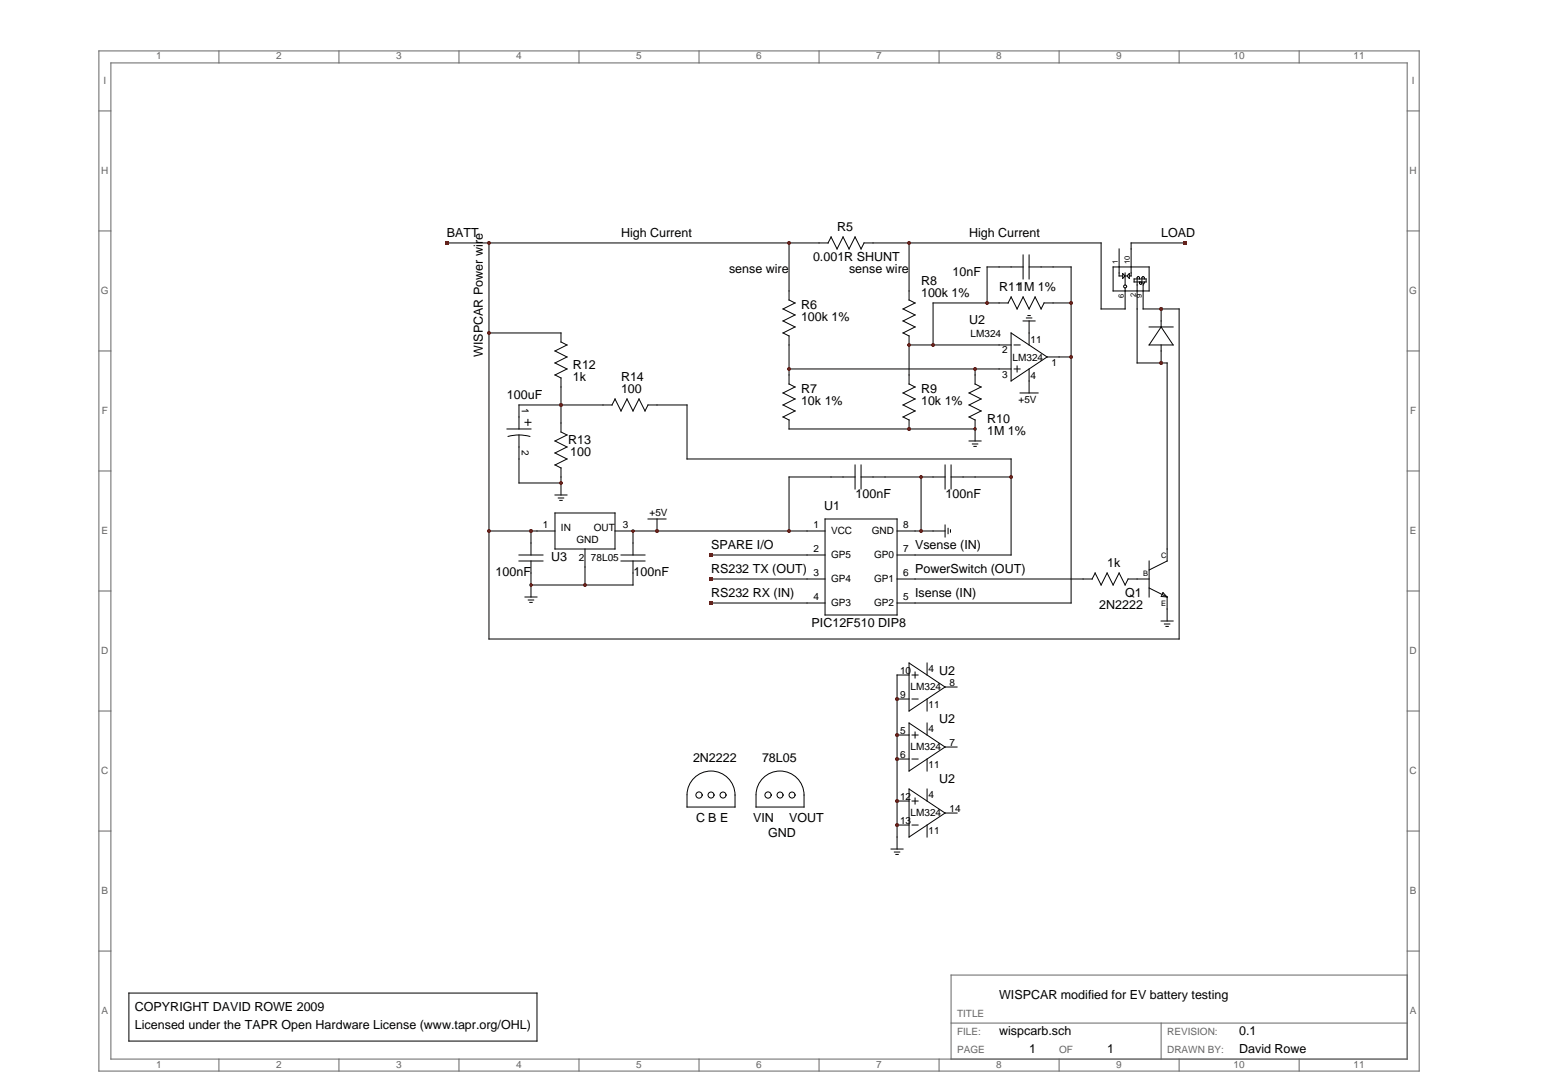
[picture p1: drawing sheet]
<svg xmlns="http://www.w3.org/2000/svg" width="297mm" height="210mm" viewBox="0 0 297 210" stroke-linecap="round" stroke-linejoin="round" font-family="sans-serif">
<path d="M99.8 107.9h4.7M99.8 106.8h4.7M102.2 102.2v4.6M102.2 107.9v4.7" fill="none" stroke="#000" stroke-width=".19"/>
<circle cx="102.2" cy="102.2" r=".35" fill="#801810"/>
<g fill="none" stroke="#666" stroke-width=".19">
<path d="M19 9.8h254v196.3h-254zM21.3 12.1h249.4v191.7h-249.4zM42.1 9.8v2.3M65.2 9.8v2.3M88.3 9.8v2.3M111.4 9.8v2.3M134.5 9.8v2.3M157.6 9.8v2.3M180.7 9.8v2.3M203.8 9.8v2.3M226.8 9.8v2.3M249.9 9.8v2.3"/>
<path d="M19 21.3h2.3M270.7 21.3h2.3M19 44.4h2.3M270.7 44.4h2.3M19 67.5h2.3M270.7 67.5h2.3M19 90.6h2.3M270.7 90.6h2.3M19 113.7h2.3M270.7 113.7h2.3M19 136.8h2.3M270.7 136.8h2.3"/>
<path d="M19 159.9h2.3M270.7 159.9h2.3M19 183h2.3M183 196.8h87.7M223.4 196.8v7M270.7 187.6h-87.7v16.2M270.7 183h2.3M42.1 203.8v2.3M65.2 203.8v2.3M88.3 203.8v2.3M111.4 203.8v2.3M134.5 203.8v2.3"/>
<path d="M157.6 203.8v2.3M180.7 203.8v2.3M203.8 203.8v2.3M226.8 203.8v2.3M249.9 203.8v2.3"/>
</g>
<g fill="none" stroke="#000" stroke-width=".19">
<path d="M192.2 71h2.3M192.2 66.4h2.3M194.5 64.1l6.9 4.6-6.9 4.6zM195.1 71h1.1M195.1 66.4h1.1M195.7 70.4v1.2M198 64.1v2.3M198 71v2.3M201.4 68.7h2.4M174.9 139.1l6.9 4.6-6.9 4.6zM178.4 139.1v2.3M172.6 141.4h2.3"/>
<path d="M172.6 146h2.3M175.5 141.4h1.1M175.5 146h1.1M176 140.8v1.2M178.4 146v2.3M181.8 143.7h2.3M24.8 191.1h78.5v9.2h-78.5z"/>
</g>
<g fill="#801810">
<circle cx="172.6" cy="141.4" r=".35"/>
<circle cx="172.6" cy="146" r=".35"/>
</g>
<path d="M172.6 129.9h2.3M172.6 134.5h2.3M174.9 127.6l6.9 4.6-6.9 4.6zM175.5 129.9h1.1M175.5 134.5h1.1M176 129.3v1.1M178.4 127.6v2.3M178.4 134.5v2.3M181.8 132.2h2.3" fill="none" stroke="#000" stroke-width=".19"/>
<circle cx="172.6" cy="134.5" r=".35" fill="#801810"/>
<path d="M172.6 154.1h2.3M172.6 158.7h2.3M174.9 151.8l6.9 4.6-6.9 4.6zM175.5 154.1h1.1M175.5 158.7h1.1M176 153.5v1.2M178.4 151.8v2.3M178.4 158.7v2.3M181.8 156.4h2.3" fill="none" stroke="#000" stroke-width=".19"/>
<g fill="#801810">
<circle cx="172.6" cy="154.1" r=".35"/>
<circle cx="172.6" cy="158.7" r=".35"/>
</g>
<g fill="none" stroke="#000" stroke-width=".19">
<path d="M106.8 98.7h11.5v6.9h-11.5zM124.7 99.9h3.4M126.4 99.9v2.3M158.7 99.9h13.9v18.4h-13.9zM101 114.9h2.3M101.6 115.4h1.1M101.9 115.9h.5M103.3 102.2h3.5M112.5 105.6v7M118.3 102.2h3.5v4.6M119.5 106.8h4.6M119.5 107.9h4.6"/>
<path d="M121.8 107.9v4.7h-19.6v2.3M155.3 102.2h3.4M155.3 116h3.4M155.3 111.4h3.4M155.3 106.8h3.4M172.6 102.2h3.4M172.6 116h3.4M172.6 111.4h3.4M172.6 106.8h3.4M208.4 111.4h1.7M210.7 110.2l1.1 2.4 1.2-2.4 1.1 2.4 1.2-2.4 1.2 2.4 .5-1.2h4.1M210.7 110.2l-.6 1.2"/>
<path d="M221.1 107.9v7M221.1 113.1l3.4 1.8M224.5 105.6v2.3l-3.4 1.8M224.5 114.9v2.3M224.5 114.9l-.8-.9-.3 .8 1.1 .1M132.2 152.9a4.6 4.6 0 0 1 4.6-4.6 4.6 4.6 0 0 1 4.6 4.7v2.3h-9.2v-2.3M145.4 152.9a4.6 4.6 0 0 1 4.7-4.6 4.6 4.6 0 0 1 4.6 4.7v2.3h-9.3v-2.3"/>
<circle cx="134.5" cy="153" r=".6"/>
<circle cx="136.8" cy="153" r=".58"/>
<circle cx="139.1" cy="153" r=".58"/>
<circle cx="147.8" cy="153" r=".6"/>
<circle cx="150.1" cy="153" r=".58"/>
<circle cx="152.4" cy="153" r=".58"/>
</g>
<circle cx="126.4" cy="102.2" r=".35" fill="#801810"/>
<path d="M86 46.7h73.3M151.8 56v1.7l1.2 .6-2.4 1.1 2.4 1.2-2.4 1.2 2.4 1.1-2.4 1.2 1.2 .5v1.8M159.3 46.7l.6-1.1 1.1 2.3 1.2-2.3 1.1 2.3 1.2-2.3 1.2 2.3 .5-1.2h1.8M174.9 56v1.7l1.1 .6-2.3 1.1 2.3 1.2-2.3 1.2 2.3 1.1-2.3 1.2 1.2 .5v1.8M151.8 72.1v1.8l1.2 .6-2.4 1.1 2.4 1.2-2.4 1.1 2.4 1.2-2.4 1.1 1.2 .6v1.7M174.9 72.1v1.8l1.1 .6-2.3 1.1 2.3 1.2-2.3 1.1 2.3 1.2-2.3 1.1 1.2 .6v1.7M121.8 102.2h33.5" fill="none" stroke="#000" stroke-width=".19"/>
<circle cx="174.9" cy="82.5" r=".35" fill="#801810"/>
<g fill="none" stroke="#000" stroke-width=".19">
<path d="M151.8 46.7v9.3M174.9 46.7v9.3M194 58.3h-14.5v8.1M194.5 57.1l1.2 2.3 1.1-2.3 1.2 2.3 1.1-2.3 1.2 2.3 .6-1.1h5.2M194.5 57.1l-.6 1.2M196.8 51.4h-6.9v6.9M196.8 49.1v4.6M198 49.1v4.6M198 51.4h8.1v64.6h-30.1M214.1 51.4h7v4.6h-7zM215.3 47.9v5.2h.7M216 52.6l.5 .5-.5 .5z"/>
<path d="M216.5 52.5v2.3M216.5 55.4v4M217.3 52.6v1l-.5-.5zM217.6 47.9v5.2h-.3M218.2 53.7h2.3v.5h-2.3zM219.2 53.7v-.4h-.4v6.1M219.2 54.2v.3M220 54.6l-.1 .2v4.6M220.1 53.7v-.4h-.3l-.1 1.2M220.1 54.2l-.1 .4M223.4 59.4v3.5M107.9 64.1v1.7l1.2 .6-2.3 1.1 2.3 1.2-2.3 1.1 2.3 1.2-2.3 1.1 1.1 .6v10.4l1.2 .6-2.3 1.1 2.3 1.2-2.3 1.2 2.3 1.1-2.3 1.2 1.1 .5v5.2"/>
<path d="M126.4 77.9h-1.7l-.6 1.2-1.2-2.3-1.1 2.3-1.2-2.3-1.1 2.3-1.2-2.3-.6 1.1h-17.9v4.6M151.8 66.4v5.7M151.8 71h40.4M187.6 71v2.9l1.1 .6-2.3 1.1 2.3 1.2-2.3 1.1 2.3 1.2-2.3 1.1 1.2 .6v4M192.2 66.4h-17.3v5.7M196.2 75.6h3.5M196.8 61.8h2.3M197.5 61.2h1M197.7 60.7h.5M198 61.8v2.3M198 73.3v2.3M203.8 68.7h2.3"/>
<path d="M221.1 62.9h4.6M223.4 62.9l2.3 3.5h-4.6zM223.4 66.4v3.4M97.5 82.5h4.7M97.8 84a8.1 8.1 0 0 1 4.1 0M99.8 83.7v9.2h8.1M101 81.3h1.2M101.6 80.7v1.1M106.8 95.2h2.3M107.4 95.8h1M107.7 96.3h.5M151.8 82.5h35.8"/>
<path d="M164.5 91.8h-12.7v10.4M164.5 89.5v4.6M165.7 91.8h16.1M165.7 89.5v4.6M177.2 91.8v10.4M181.8 89.5v4.6M183 91.8h11.5M183 89.5v4.6M186.4 84.8h2.3M187.1 85.4h1M187.4 85.9h.4M194.5 88.3v18.5h-18.5"/>
<path d="M94.1 102.2h9.2M136.8 111.4h18.5M136.8 116h18.5M136.8 106.8h18.5M176 102.2h5.8M176 111.4h32.4M181.8 101v2.3M182.4 101.6v1.1M182.9 101.9v.5M172.6 129.9v33.5M171.4 163.4h2.3M172.1 163.9h1"/>
<path d="M172.3 164.4h.5"/>
<circle cx="216.5" cy="55.1" r=".29"/>
<circle cx="219.5" cy="54.5" r=".23"/>
</g>
<g fill="#801810">
<circle cx="223.4" cy="69.8" r=".35"/>
<circle cx="223.4" cy="59.4" r=".35"/>
</g>
<path d="M94.1 46.7v76.2h132.7v-63.5h-6.9M168 46.7h43.8v12.7h4.7M218.8 59.4v10.4h5.7v35.8M228 46.7h-10.4v1.2M94.1 64.1h13.8M126.4 77.9h5.8v10.4h62.3M223.4 119.5h2.3M224.5 117.2v2.3M224 120.1h1.1M224.3 120.5h.5" fill="none" stroke="#000" stroke-width=".19"/>
<g fill="#801810">
<path d="M85.6 46.4h.7v.7h-.7z"/>
<path d="M136.4 111.1h.7v.6h-.7z"/>
<path d="M136.4 115.7h.7v.7h-.7z"/>
<path d="M136.4 106.4h.7v.7h-.7z"/>
<path d="M227.7 46.4h.6v.7h-.6z"/>
<circle cx="102.2" cy="102.2" r=".35"/>
<circle cx="172.6" cy="141.4" r=".35"/>
<circle cx="172.6" cy="146" r=".35"/>
<circle cx="172.6" cy="134.5" r=".35"/>
<circle cx="172.6" cy="154.1" r=".35"/>
<circle cx="172.6" cy="158.7" r=".35"/>
<circle cx="102.2" cy="112.6" r=".35"/>
<circle cx="112.5" cy="112.6" r=".35"/>
<circle cx="126.4" cy="102.2" r=".35"/>
<circle cx="121.8" cy="102.2" r=".35"/>
<circle cx="151.8" cy="102.2" r=".35"/>
<circle cx="151.8" cy="46.7" r=".35"/>
<circle cx="94.1" cy="46.7" r=".35"/>
<circle cx="174.9" cy="82.5" r=".35"/>
<circle cx="151.8" cy="71" r=".35"/>
<circle cx="174.9" cy="66.4" r=".35"/>
<circle cx="179.5" cy="66.4" r=".35"/>
<circle cx="189.9" cy="58.3" r=".35"/>
<circle cx="187.6" cy="71" r=".35"/>
<circle cx="187.6" cy="82.5" r=".35"/>
<circle cx="206.1" cy="58.3" r=".35"/>
<circle cx="206.1" cy="68.7" r=".35"/>
<circle cx="194.5" cy="91.8" r=".35"/>
<circle cx="94.1" cy="102.2" r=".35"/>
<circle cx="174.9" cy="46.7" r=".35"/>
<circle cx="177.2" cy="102.2" r=".35"/>
<circle cx="177.2" cy="91.8" r=".35"/>
<circle cx="107.9" cy="77.9" r=".35"/>
<circle cx="107.9" cy="92.9" r=".35"/>
<circle cx="223.4" cy="69.8" r=".35"/>
<circle cx="223.4" cy="59.4" r=".35"/>
<circle cx="94.1" cy="64.1" r=".35"/>
</g>
<g font-size="2.4">
<text x="86" y="45.6">BATT</text>
<text x="119.5" y="45.6">High Current</text>
<text x="161" y="44.4">R5</text>
<text x="186.4" y="45.6">High Current</text>
<text x="223.4" y="45.6">LOAD</text>
<text x="140.3" y="52.5">sense wire</text>
<text x="156.4" y="50.2">0.001R SHUNT</text>
<text x="163.3" y="52.5">sense wire</text>
<text x="183.3" y="53.1">10nF</text>
<text x="154.1" y="59.4">R6</text>
<text x="177.2" y="54.8">R8</text>
<text x="177.2" y="57.1">100k 1%</text>
<text x="192.2" y="56">R111M 1%</text>
<text x="154.1" y="61.8">100k 1%</text>
<text x="186.4" y="62.3">U2</text>
<text x="92.9" y="68.7" transform="rotate(-90 92.9 68.7)">WISPCAR Power wire</text>
<text x="110.2" y="71">R12</text>
<text x="97.5" y="76.8">100uF</text>
<text x="110.2" y="73.3">1k</text>
<text x="119.5" y="73.3">R14</text>
<text x="119.5" y="75.6">100</text>
<text x="154.1" y="75.6">R7</text>
<text x="154.1" y="77.9">10k 1%</text>
<text x="177.2" y="75.6">R9</text>
<text x="177.2" y="77.9">10k 1%</text>
<text x="189.9" y="81.4">R10</text>
<text x="189.9" y="83.7">1M 1%</text>
<text x="109.3" y="85.5">R13</text>
<text x="109.7" y="87.7">100</text>
<text x="164.6" y="95.8">100nF</text>
<text x="181.9" y="95.8">100nF</text>
<text x="158.5" y="98.1">U1</text>
<text x="106" y="107.9">U3</text>
<text x="136.8" y="105.6">SPARE I/O</text>
<text x="176" y="105.6">Vsense (IN)</text>
<text x="95.3" y="110.9">100nF</text>
<text x="121.9" y="110.9">100nF</text>
<text x="136.8" y="110.2">RS232 TX (OUT)</text>
<text x="176" y="110.2">PowerSwitch (OUT)</text>
<text x="213" y="109.1">1k</text>
<text x="136.8" y="114.9">RS232 RX (IN)</text>
<text x="176" y="114.9">Isense (IN)</text>
<text x="211.5" y="117.2">2N2222</text>
<text x="216.5" y="114.9">Q1</text>
<text x="156.1" y="120.7">PIC12F510 DIP8</text>
<text x="180.7" y="129.9">U2</text>
<text x="180.7" y="139.1">U2</text>
<text x="133.3" y="146.6">2N2222</text>
<text x="146.6" y="146.6">78L05</text>
<text x="180.7" y="150.7">U2</text>
<text x="133.9" y="158.2">C B E</text>
<text x="144.9" y="158.2">VIN</text>
<text x="147.8" y="161">GND</text>
<text x="151.8" y="158.2">VOUT</text>
<text x="26" y="198">Licensed under the TAPR Open Hardware License (www.tapr.org/OHL)</text>
<text x="26" y="194.5">COPYRIGHT DAVID ROWE 2009</text>
<text x="192.2" y="192.2">WISPCAR modified for EV battery testing</text>
<text x="192.2" y="199.1">wispcarb.sch</text>
<text x="198" y="202.6">1</text>
<text x="213" y="202.6">1</text>
<text x="238.4" y="202.6">David Rowe</text>
<text x="238.4" y="199.1">0.1</text>
</g>
<g font-size="1.9" fill="#666">
<text x="30" y="11.4">1</text>
<text x="53.1" y="11.4">2</text>
<text x="76.2" y="11.4">3</text>
<text x="99.3" y="11.4">4</text>
<text x="122.4" y="11.4">5</text>
<text x="145.5" y="11.4">6</text>
<text x="168.6" y="11.4">7</text>
<text x="191.7" y="11.4">8</text>
<text x="214.8" y="11.4">9</text>
<text x="237.3" y="11.4">10</text>
<text x="260.4" y="11.4">11</text>
<text x="19.9" y="16.1">I</text>
<text x="271.6" y="16.1">I</text>
<text x="19.5" y="33.4">H</text>
<text x="271.2" y="33.4">H</text>
<text x="19.4" y="56.5">G</text>
<text x="271.1" y="56.5">G</text>
<text x="19.6" y="79.6">F</text>
<text x="271.3" y="79.6">F</text>
<text x="19.5" y="102.7">E</text>
<text x="271.2" y="102.7">E</text>
<text x="19.5" y="125.8">D</text>
<text x="271.2" y="125.8">D</text>
<text x="19.5" y="148.9">C</text>
<text x="271.2" y="148.9">C</text>
<text x="19.5" y="171.9">B</text>
<text x="271.2" y="171.9">B</text>
<text x="19.5" y="195">A</text>
<text x="184.1" y="195.7">TITLE</text>
<text x="271.2" y="195">A</text>
<text x="184.1" y="199.1">FILE:</text>
<text x="184.1" y="202.6">PAGE</text>
<text x="203.8" y="202.6">OF</text>
<text x="224.5" y="199.1">REVISION:</text>
<text x="224.5" y="202.6">DRAWN BY:</text>
<text x="30" y="205.4">1</text>
<text x="53.1" y="205.4">2</text>
<text x="76.2" y="205.4">3</text>
<text x="99.3" y="205.4">4</text>
<text x="122.4" y="205.4">5</text>
<text x="145.5" y="205.4">6</text>
<text x="168.6" y="205.4">7</text>
<text x="191.7" y="205.4">8</text>
<text x="214.8" y="205.4">9</text>
<text x="237.3" y="205.4">10</text>
<text x="260.4" y="205.4">11</text>
</g>
<g font-size="1.9">
<text x="186.7" y="64.9">LM324</text>
<text x="192.8" y="68">2</text>
<text x="194.8" y="69.5">LM324</text>
<text x="198.3" y="66">11</text>
<text x="202.3" y="70.3">1</text>
<text x="192.8" y="72.7">3</text>
<text x="195.9" y="77.6">+5V</text>
<text x="198.3" y="72.9">4</text>
<text x="100.4" y="78.6" transform="rotate(90 100.4 78.6)">1</text>
<text x="100.4" y="86.6" transform="rotate(90 100.4 86.6)">2</text>
<text x="104.5" y="101.6">1</text>
<text x="119.8" y="101.6">3</text>
<text x="125" y="99.3">+5V</text>
<text x="156.5" y="101.6">1</text>
<text x="173.7" y="101.6">8</text>
<text x="107.9" y="102.2">IN</text>
<text x="110.9" y="104.5">GND</text>
<text x="111.4" y="107.9">2</text>
<text x="113.7" y="107.9">78L05</text>
<text x="114.3" y="102.2">OUT</text>
<text x="156.5" y="106.2">2</text>
<text x="159.9" y="102.7">VCC</text>
<text x="159.9" y="107.4">GP5</text>
<text x="167.7" y="102.7">GND</text>
<text x="168.2" y="107.4">GP0</text>
<text x="173.7" y="106.2">7</text>
<text x="156.5" y="110.8">3</text>
<text x="159.9" y="112">GP4</text>
<text x="168.2" y="112">GP1</text>
<text x="173.7" y="110.8">6</text>
<text x="156.5" y="115.4">4</text>
<text x="159.9" y="116.6">GP3</text>
<text x="168.2" y="116.6">GP2</text>
<text x="173.7" y="115.4">5</text>
<text x="173.2" y="129.6">10</text>
<text x="178.6" y="129.3">4</text>
<text x="182.7" y="131.9">8</text>
<text x="173.2" y="134.2">9</text>
<text x="175.2" y="132.8">LM324</text>
<text x="178.6" y="136.2">11</text>
<text x="173.2" y="141.1">5</text>
<text x="178.6" y="140.8">4</text>
<text x="182.7" y="143.4">7</text>
<text x="173.2" y="145.7">6</text>
<text x="175.2" y="144.3">LM324</text>
<text x="178.6" y="147.8">11</text>
<text x="173.2" y="153.8">12</text>
<text x="178.6" y="153.5">4</text>
<text x="173.2" y="158.4">13</text>
<text x="175.2" y="157">LM324</text>
<text x="178.6" y="160.5">11</text>
<text x="182.7" y="156.1">14</text>
</g>
<g font-size="1.4">
<text x="215.1" y="50.8" transform="rotate(-90 215.1 50.8)">1</text>
<text x="217.4" y="50.8" transform="rotate(-90 217.4 50.8)">10</text>
<text x="216.2" y="57.4" transform="rotate(-90 216.2 57.4)">6</text>
<text x="218.5" y="57.1" transform="rotate(-90 218.5 57.1)">2</text>
<text x="219.7" y="57.3" transform="rotate(-90 219.7 57.3)">9</text>
<text x="223.4" y="107.4">C</text>
<text x="219.9" y="110.8">B</text>
<text x="223.4" y="116.6">E</text>
</g>
</svg>
